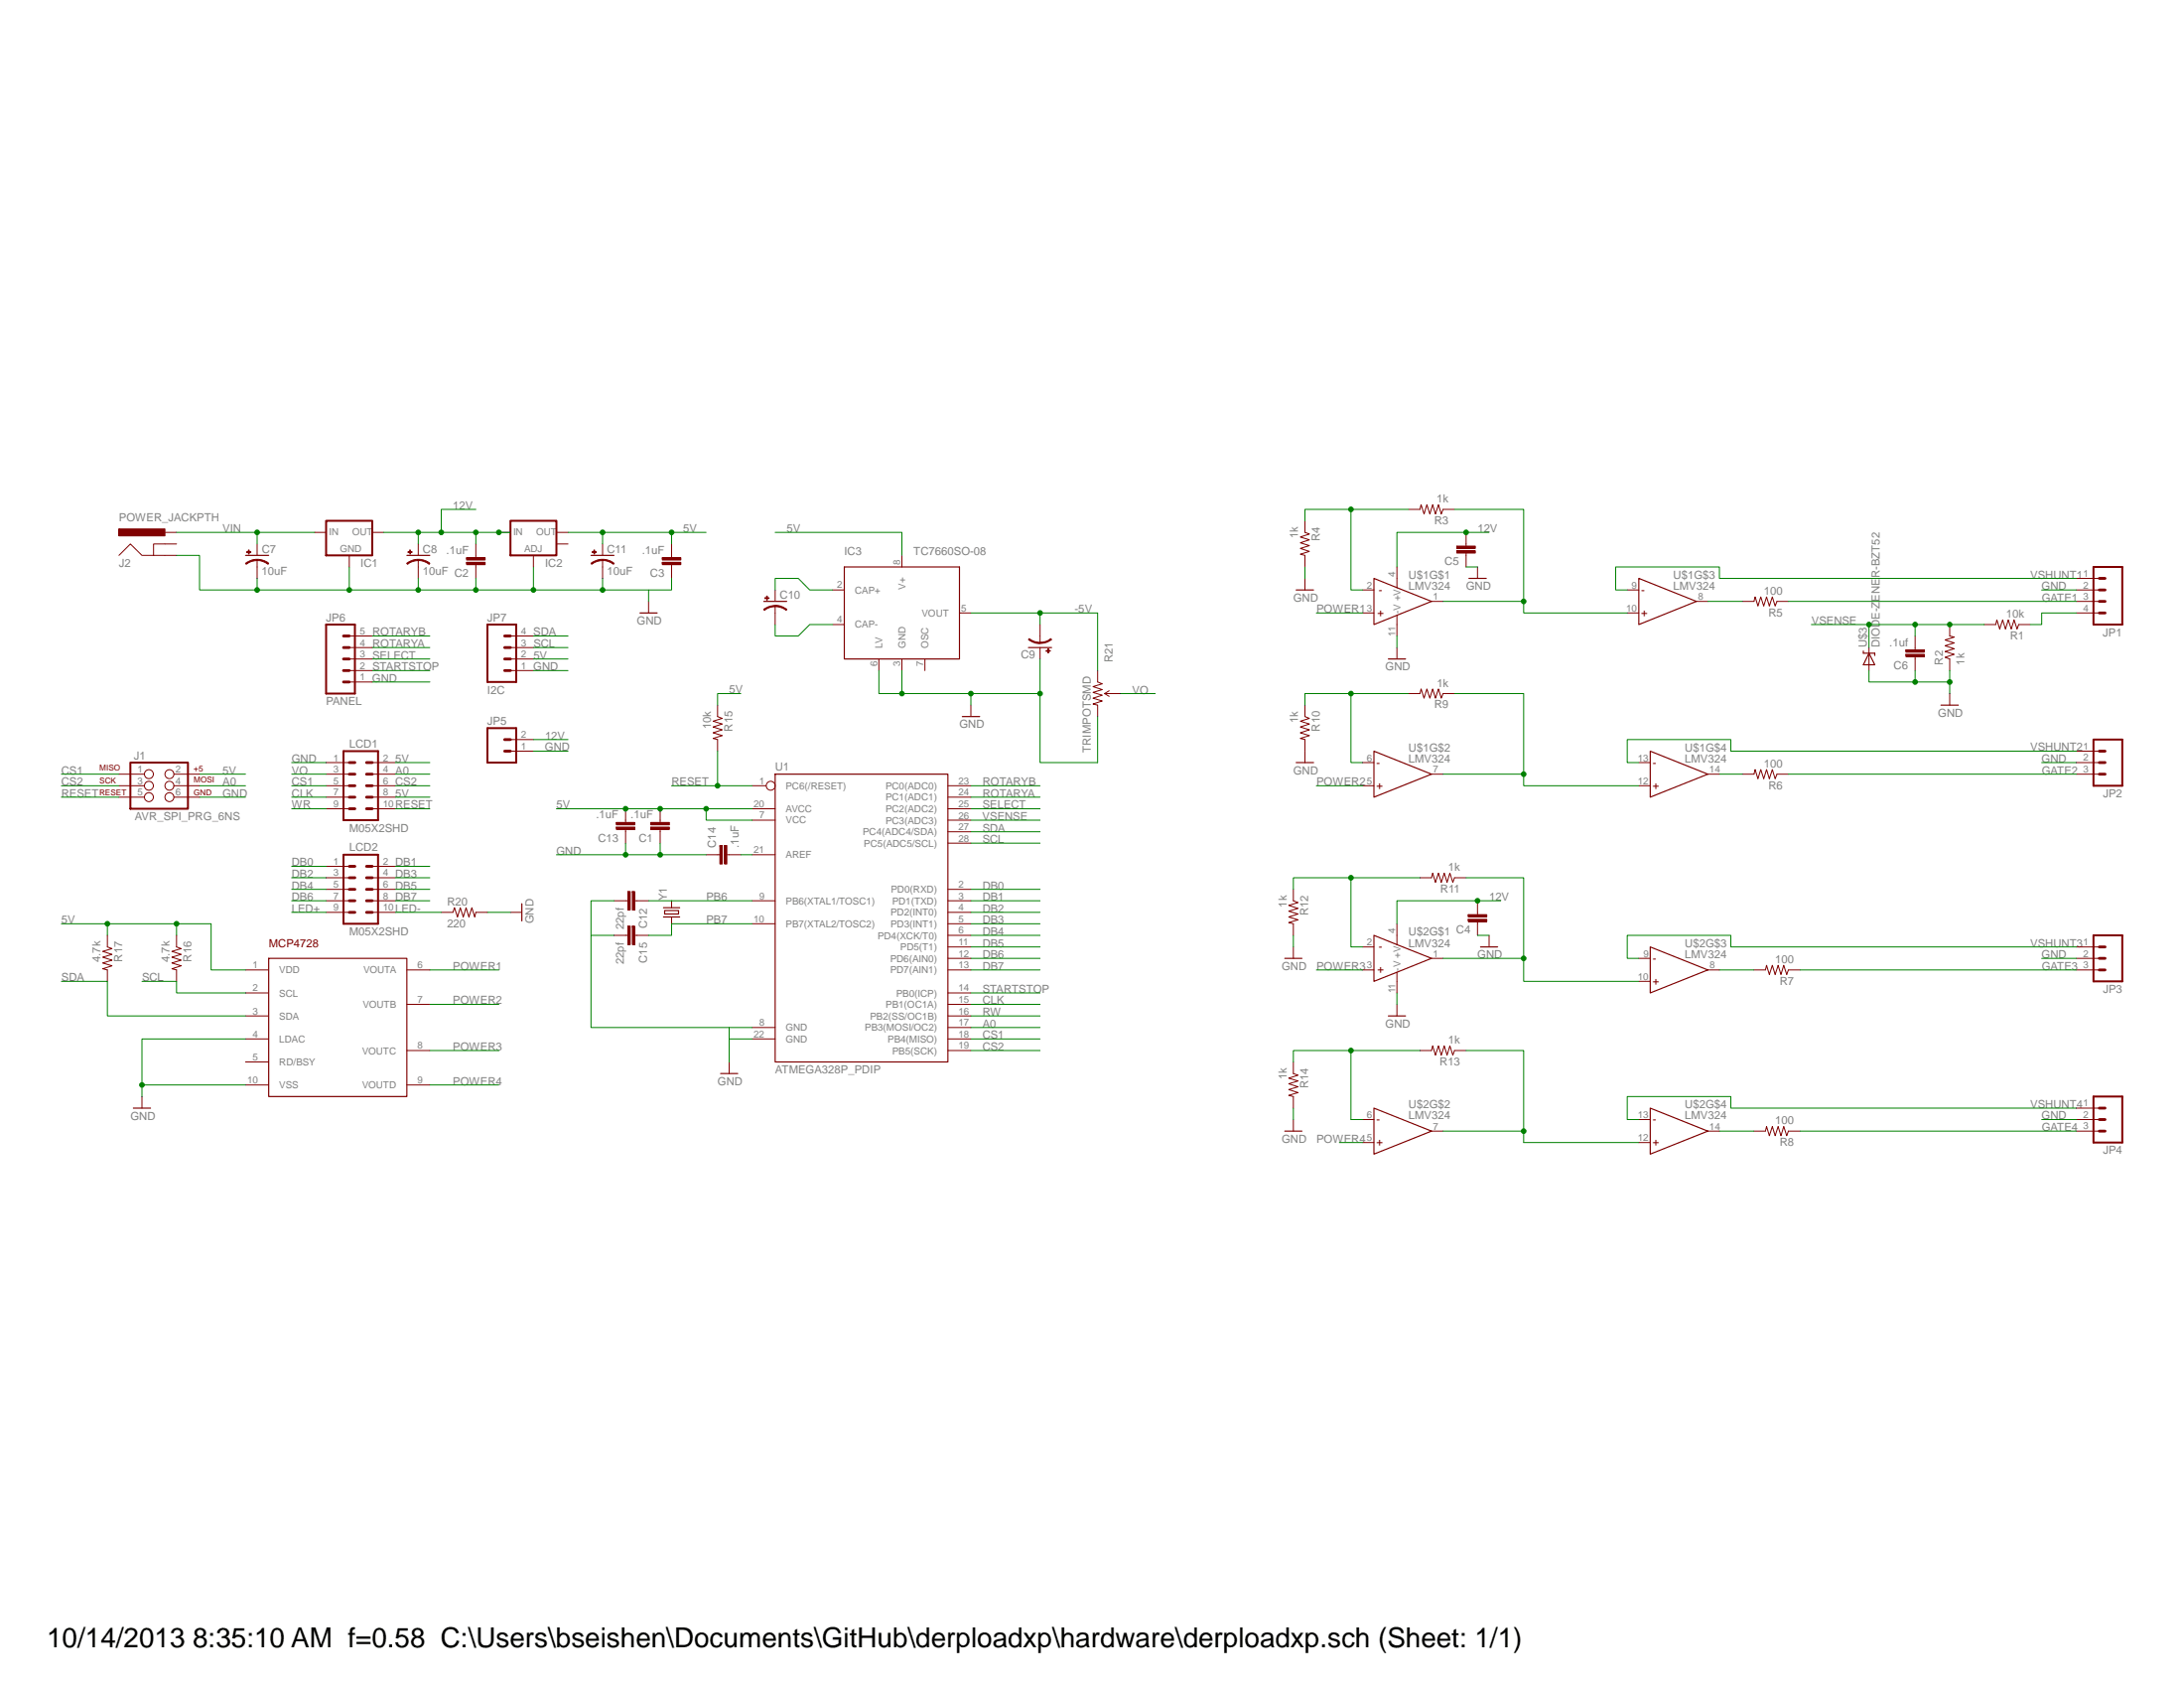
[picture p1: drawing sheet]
<svg xmlns="http://www.w3.org/2000/svg" width="279mm" height="216mm" viewBox="0 0 279 216" stroke-linecap="round" stroke-linejoin="round" font-family="sans-serif">
<path d="M175.8 74l7.3 2.9-7.3 3zM209.7 74l7.3 2.9-7.3 3zM99.2 99h22.1v36.8h-22.1zM175.8 96.1l7.3 2.9-7.3 3zM211.1 96.1l7.4 2.9-7.4 3zM175.8 119.6l7.3 3-7.3 2.9zM211.1 121.1l7.4 3-7.4 2.9zM175.8 141.7l7.3 3-7.3 2.9zM211.1 141.7l7.4 3-7.4 2.9z" fill="none" stroke="#800000" stroke-width=".15"/>
<g fill="none" stroke="#800000" stroke-width=".13">
<path d="M15.2 71l1.5-1.4 1.5 1.4h2.9M21.1 69.6h-1.5v1.4M174.3 75.5h1.5M174.3 78.4h1.5M178.7 78.7v2.6M178.7 72.5v2.7M183.1 76.9h1.5M208.2 75.5h1.5M208.2 78.4h1.5M217 76.9h1.5M15.2 99h3.3M22.2 99h3.3"/>
<path d="M41.7 99h3M41.7 97.5h3M44.7 87.2h2.9M44.7 85.8h2.9M44.7 84.3h2.9M44.7 82.8h2.9M44.7 81.3h2.9M47.6 99h3M47.6 97.5h3M174.3 97.5h1.5M183.1 99h1.5M209.7 97.5h1.4"/>
<path d="M218.5 99h1.5M265.6 99h3M265.6 96.1h3M265.6 97.5h3M15.2 100.5h3.3M15.2 102h3.3M22.2 100.5h3.3M22.2 102h3.3M41.7 115.2h3M41.7 103.4h3M41.7 116.7h3M41.7 113.7h3"/>
<path d="M41.7 102h3M41.7 100.5h3M41.7 112.3h3M41.7 110.8h3M47.6 115.2h3M47.6 103.4h3M47.6 116.7h3M47.6 113.7h3M47.6 102h3M47.6 100.5h3M47.6 112.3h3M47.6 110.8h3"/>
<path d="M96.2 118.2h3M96.2 115.2h3M96.2 104.9h3M96.2 109.3h3M96.2 103.4h3M96.2 100.5h1.8M121.3 118.2h2.9M121.3 115.2h2.9M121.3 104.9h2.9M121.3 103.4h2.9M121.3 119.6h2.9M121.3 116.7h2.9"/>
<path d="M121.3 113.7h2.9M121.3 107.8h2.9M121.3 106.4h2.9M121.3 102h2.9M121.3 100.5h2.9M174.3 100.5h1.5M178.7 118.2v2.6M209.7 100.5h1.4M96.2 131.4h3M96.2 132.9h3M121.3 134.4h2.9M121.3 131.4h2.9"/>
<path d="M121.3 132.9h2.9M121.3 129.9h2.9M121.3 128.5h2.9M121.3 127h2.9M121.3 124.1h2.9M121.3 122.6h2.9M121.3 121.1h2.9M174.3 124.1h1.5M174.3 121.1h1.5M178.7 124.4v2.6M183.1 122.6h1.5M209.7 122.6h1.4"/>
<path d="M209.7 125.5h1.4M218.5 124.1h1.5M265.6 124.1h3M265.6 122.6h3M265.6 121.1h3M174.3 143.2h1.5M174.3 146.1h1.5M183.1 144.7h1.5M209.7 143.2h1.4M209.7 146.1h1.4M218.5 144.7h1.5M265.6 141.7h3"/>
<path d="M265.6 143.2h3M265.6 144.7h3"/>
<circle cx="19" cy="99" r=".57"/>
<circle cx="21.7" cy="99" r=".57"/>
<circle cx="19" cy="100.5" r=".57"/>
<circle cx="19" cy="102" r=".57"/>
<circle cx="21.7" cy="100.5" r=".57"/>
<circle cx="21.7" cy="102" r=".57"/>
<circle cx="98.6" cy="100.5" r=".57"/>
</g>
<path d="M41.7 79.9h3.7v8.8h-3.7zM16.7 97.5h7.3v5.9h-7.3zM43.9 96.1h4.5v8.8h-4.5zM267.8 94.6h3.7v5.9h-3.7zM43.9 109.3h4.5v8.9h-4.5zM267.8 119.6h3.7v5.9h-3.7zM267.8 140.3h3.7v5.8h-3.7z" fill="none" stroke="#800000" stroke-width=".25"/>
<g fill="none" stroke="#800000" stroke-width=".36">
<path d="M43.9 84.3h.8M43.9 85.8h.8M43.9 87.2h.8M43.9 81.3h.8M43.9 82.8h.8M44.7 99h.7M44.7 97.5h.7M46.9 99h.7M46.9 97.5h.7M268.6 99h.7M268.6 97.5h.7M268.6 96.1h.7"/>
<path d="M44.7 100.5h.7M44.7 102h.7M44.7 103.4h.7M44.7 113.7h.7M44.7 115.2h.7M44.7 116.7h.7M44.7 110.8h.7M44.7 112.3h.7M46.9 100.5h.7M46.9 102h.7M46.9 103.4h.7M46.9 113.7h.7"/>
<path d="M46.9 115.2h.7M46.9 116.7h.7M46.9 110.8h.7M46.9 112.3h.7M268.6 124.1h.7M268.6 122.6h.7M268.6 121.1h.7M268.6 144.7h.7M268.6 143.2h.7M268.6 141.7h.7"/>
</g>
<path d="M15.2 67.6h5.9v.9h-5.9z" fill="#800000"/>
<g fill="none" stroke="#800000" stroke-width=".13">
<path d="M15.2 67.6h5.9v.9h-5.9zM15.2 67.6h.1M21.1 69.6h1.5M21.1 71h1.5M21.1 68.1h1.5M32.9 71.6v.9M40.3 68.1h1.4M44.7 71v1.5M47.6 68.1h1.5M59.7 71.3h2.4v.3h-2.4zM59.7 71.3h.1M59.7 71.9h2.4v.3h-2.4z"/>
<path d="M59.7 71.9h.1M60.9 69.6v1.7M60.9 72.2v1.8M63.8 68.1h1.5M68.2 71v1.5M71.2 69.6h1.5M71.2 68.1h1.5M84.7 71.3h2.4v.3h-2.4zM84.7 71.3h.1M84.7 71.9h2.4v.3h-2.4zM84.7 71.9h.1M85.9 69.6v1.7"/>
<path d="M85.9 72.2v1.8M106.5 79.9h1.5M106.5 75.5h1.5M115.4 71v1.5M122.7 78.4h1.5M186.4 69.8h2.3v.3h-2.3zM186.4 69.8h.1M186.4 70.4h2.3v.3h-2.3zM186.4 70.4h.1M187.6 68.1v1.7M187.6 70.7v1.8M249.4 79.9v1.4l.6 .2-1.2 .4 1.2 .3-1.2 .4 1.2 .4-1.2 .3 1.2 .4-1.2 .4 .6 .2v1.5"/>
<path d="M253.8 79.9h1.5l.2-.6 .3 1.2 .4-1.2 .4 1.2 .3-1.2 .4 1.2 .4-1.2 .3 1.2 .3-.6h1.4M265.6 74h3M265.6 75.5h3M265.6 76.9h3M265.6 78.4h3M112.4 84.3v1.5M115.4 84.3v1.5M118.3 84.3v1.5M239.1 82.8v3M243.8 83.1h2.4v.3h-2.4zM243.8 83.1h.1M243.8 83.7h2.4v.3h-2.4z"/>
<path d="M243.8 83.7h.1M245 81.3v1.8M245 84v1.8M83.3 105.2h2.3v.3h-2.3zM83.3 105.2h.1M83.3 105.8h2.3v.3h-2.3zM83.3 105.8h.1M84.5 103.4v1.8M84.5 106.1v1.7M187.8 117h2.4v.3h-2.4zM187.8 117h.1M187.8 117.6h2.4v.3h-2.4z"/>
<path d="M187.8 117.6h.1M189 115.2v1.8M189 117.9v1.7"/>
</g>
<path d="M41.7 66.6h5.9v4.4h-5.9zM65.3 66.6h5.9v4.4h-5.9zM267.8 72.5h3.7v7.4h-3.7z" fill="none" stroke="#800000" stroke-width=".25"/>
<path d="M59.7 71.5h2.4M59.7 72.1h2.4M84.7 71.5h2.4M84.7 72.1h2.4M186.4 70h2.3M186.4 70.6h2.3M243.8 83.3h2.4M243.8 83.8h2.4M83.3 105.3h2.3M83.3 105.9h2.3M187.8 117.1h2.4M187.8 117.7h2.4" fill="none" stroke="#800000" stroke-width=".3"/>
<path d="M268.6 76.9h.7M268.6 75.5h.7M268.6 74h.7M268.6 78.4h.7" fill="none" stroke="#800000" stroke-width=".36"/>
<path d="M31.4 71h3M108 72.5h14.7v11.8h-14.7zM238.4 83.3v.2h1.4v.3M239.1 83.5l.7 1.5h-1.4z" fill="none" stroke="#800000" stroke-width=".15"/>
<path d="M32.9 71.5a2.24 2.24 0 0 1 1.5 .6l-.1 .1a2.27 2.27 0 0 0-1.4-.5z" fill-rule="evenodd" fill="#800000"/>
<path d="M32.9 71.5a2.24 2.24 0 0 1 1.5 .6l-.1 .1a2.27 2.27 0 0 0-1.4-.5z" fill="none" stroke="#800000" stroke-width=".13"/>
<path d="M31.4 72.1l.2-.2a2.25 2.25 0 0 1 1.3-.4v.2a2.27 2.27 0 0 0-1.4 .5z" fill-rule="evenodd" fill="#800000"/>
<path d="M31.4 72.1l.2-.2a2.25 2.25 0 0 1 1.3-.4v.2a2.27 2.27 0 0 0-1.4 .5z" fill="none" stroke="#800000" stroke-width=".13"/>
<path d="M31.6 70.6h.5v.1h-.5z" fill="#800000"/>
<path d="M31.6 70.6h.5v.1h-.5zM31.6 70.6h.1" fill="none" stroke="#800000" stroke-width=".13"/>
<path d="M31.8 70.4h.1v.5h-.1z" fill="#800000"/>
<path d="M31.8 70.4h.1v.5h-.1zM31.8 70.4h.1M32.9 69.6v1.4M32.9 72.5v1.5M53.5 71.6v.9" fill="none" stroke="#800000" stroke-width=".13"/>
<path d="M52 71h3" fill="none" stroke="#800000" stroke-width=".15"/>
<path d="M53.5 71.5a2.24 2.24 0 0 1 1.5 .6l-.1 .1a2.27 2.27 0 0 0-1.4-.5z" fill-rule="evenodd" fill="#800000"/>
<path d="M53.5 71.5a2.24 2.24 0 0 1 1.5 .6l-.1 .1a2.27 2.27 0 0 0-1.4-.5z" fill="none" stroke="#800000" stroke-width=".13"/>
<path d="M52 72.1l.2-.2a2.25 2.25 0 0 1 1.3-.4v.2a2.27 2.27 0 0 0-1.4 .5z" fill-rule="evenodd" fill="#800000"/>
<path d="M52 72.1l.2-.2a2.25 2.25 0 0 1 1.3-.4v.2a2.27 2.27 0 0 0-1.4 .5z" fill="none" stroke="#800000" stroke-width=".13"/>
<path d="M52.2 70.6h.5v.1h-.5z" fill="#800000"/>
<path d="M52.2 70.6h.5v.1h-.5zM52.2 70.6h.1" fill="none" stroke="#800000" stroke-width=".13"/>
<path d="M52.4 70.4h.1v.5h-.1z" fill="#800000"/>
<path d="M52.4 70.4h.1v.5h-.1zM52.4 70.4h.1M53.5 69.6v1.4M53.5 72.5v1.5M133.1 81.3v.9" fill="none" stroke="#800000" stroke-width=".13"/>
<path d="M131.6 82.8h2.9" fill="none" stroke="#800000" stroke-width=".15"/>
<path d="M131.7 81.7a2.27 2.27 0 0 0 1.4 .5v.1a2.24 2.24 0 0 1-1.5-.5z" fill-rule="evenodd" fill="#800000"/>
<path d="M131.7 81.7a2.27 2.27 0 0 0 1.4 .5v.1a2.24 2.24 0 0 1-1.5-.5z" fill="none" stroke="#800000" stroke-width=".13"/>
<path d="M133.1 82.1a1.99 1.99 0 0 0 1.3-.4l.1 .1a2.37 2.37 0 0 1-1.4 .5z" fill-rule="evenodd" fill="#800000"/>
<path d="M133.1 82.1a1.99 1.99 0 0 0 1.3-.4l.1 .1a2.37 2.37 0 0 1-1.4 .5z" fill="none" stroke="#800000" stroke-width=".13"/>
<path d="M133.9 83.2h.5v.1h-.5z" fill="#800000"/>
<path d="M133.9 83.2h.5v.1h-.5zM133.9 83.2h.1" fill="none" stroke="#800000" stroke-width=".13"/>
<path d="M134.1 83h.1v.5h-.1z" fill="#800000"/>
<path d="M99.2 77.5v.9M133.1 79.9v1.4M133.1 82.8v1.5M134.1 83h.1v.5h-.1zM134.1 83h.1" fill="none" stroke="#800000" stroke-width=".13"/>
<path d="M97.7 76.9h2.9" fill="none" stroke="#800000" stroke-width=".15"/>
<path d="M99.2 77.4a2.25 2.25 0 0 1 1.5 .5l-.1 .2a2.39 2.39 0 0 0-1.4-.5z" fill-rule="evenodd" fill="#800000"/>
<path d="M99.2 77.4a2.25 2.25 0 0 1 1.5 .5l-.1 .2a2.39 2.39 0 0 0-1.4-.5z" fill="none" stroke="#800000" stroke-width=".13"/>
<path d="M97.7 77.9a2.37 2.37 0 0 1 1.5-.5v.2a2.09 2.09 0 0 0-1.4 .5z" fill-rule="evenodd" fill="#800000"/>
<path d="M97.7 77.9a2.37 2.37 0 0 1 1.5-.5v.2a2.09 2.09 0 0 0-1.4 .5z" fill="none" stroke="#800000" stroke-width=".13"/>
<path d="M97.9 76.5h.5h-.5z" fill="#800000"/>
<path d="M97.9 76.5h.5h-.5zM97.9 76.5h.1" fill="none" stroke="#800000" stroke-width=".13"/>
<path d="M98.1 76.2h.1v.6h-.1z" fill="#800000"/>
<path d="M77.1 71.6v.9M98.1 76.2h.1v.6h-.1zM98.1 76.2h.1M99.2 75.5v1.4M99.2 78.4v1.5" fill="none" stroke="#800000" stroke-width=".13"/>
<path d="M75.6 71h2.9" fill="none" stroke="#800000" stroke-width=".15"/>
<path d="M77.1 71.5a2.24 2.24 0 0 1 1.5 .6l-.1 .1a2.27 2.27 0 0 0-1.4-.5z" fill-rule="evenodd" fill="#800000"/>
<path d="M77.1 71.5a2.24 2.24 0 0 1 1.5 .6l-.1 .1a2.27 2.27 0 0 0-1.4-.5z" fill="none" stroke="#800000" stroke-width=".13"/>
<path d="M75.6 72.1l.2-.2a2.36 2.36 0 0 1 1.3-.4v.2a2.27 2.27 0 0 0-1.4 .5z" fill-rule="evenodd" fill="#800000"/>
<path d="M75.6 72.1l.2-.2a2.36 2.36 0 0 1 1.3-.4v.2a2.27 2.27 0 0 0-1.4 .5z" fill="none" stroke="#800000" stroke-width=".13"/>
<path d="M75.8 70.6h.5v.1h-.5z" fill="#800000"/>
<path d="M75.8 70.6h.5v.1h-.5zM75.8 70.6h.1" fill="none" stroke="#800000" stroke-width=".13"/>
<path d="M76 70.4h.1v.5h-.1z" fill="#800000"/>
<g fill="none" stroke="#800000" stroke-width=".13">
<path d="M76 70.4h.1v.5h-.1zM76 70.4h.1M77.1 69.6v1.4M77.1 72.5v1.5M83 76.9v1.5M166.9 74v1.5M166.9 66.6v1.5l.6 .2-1.2 .4 1.2 .3-1.2 .4 1.2 .4-1.2 .3 1.2 .4-1.2 .4 .6 .1v1.5M180.2 65.2h1.5l.1-.6 .4 1.1 .3-1.1 .4 1.1 .4-1.1 .3 1.1 .4-1.1 .4 1.1 .2-.5h1.5M189 72.5v1.5M222.9 76.9h1.5l.1-.6 .4 1.2 .4-1.2 .3 1.2 .4-1.2 .4 1.2 .3-1.2 .4 1.2 .2-.6h1.5M65.3 85.8h2.9M65.3 84.3h2.9"/>
<path d="M65.3 82.8h2.9M65.3 81.3h2.9M65.3 96.1h2.9M65.3 94.6h2.9M91.8 90.2v1.5l.6 .2-1.2 .3 1.2 .4-1.2 .4 1.2 .3-1.2 .4 1.2 .4-1.2 .3 .6 .2v1.5M124.2 90.2v1.5M140.4 85.8v1.4l.6 .3-1.2 .3 1.2 .4-1.2 .4 1.2 .3-1.2 .4 1.2 .4-1.2 .3 .6 .2v1.5M141.3 88.7h2.1M141.3 88.7l.6 .4M141.9 88.3l-.6 .4M166.9 90.2v1.5l.6 .2-1.2 .3 1.2 .4-1.2 .4 1.2 .3-1.2 .4 1.2 .4-1.2 .3 .6 .2v2.9M178.7 82.8v1.5"/>
<path d="M180.2 88.7h1.5l.1-.6 .4 1.2 .3-1.2 .4 1.2 .4-1.2 .3 1.2 .4-1.2 .4 1.2 .2-.6h1.5M222.9 99h1.5l.1-.6 .4 1.2 .4-1.2 .3 1.2 .4-1.2 .4 1.2 .3-1.2 .4 1.2 .2-.6h1.5M249.4 88.7v1.5M13.7 119.6v1.5l.6 .2-1.2 .4 1.2 .4-1.2 .3 1.2 .4-1.2 .4 1.2 .3-1.2 .4 .6 .2v1.4M22.6 119.6v1.5l.6 .2-1.2 .4 1.2 .4-1.2 .3 1.2 .4-1.2 .4 1.2 .3-1.2 .4 .6 .2v1.4M56.5 116.7h1.4l.2-.6 .4 1.2 .4-1.2 .4 1.2 .3-1.2 .4 1.2 .4-1.2 .3 1.2 .2-.6h1.5M65.3 116.7h1.5M78.5 115.2h1.8M78.5 119.6h1.8M78.8 105.2h2.4v.3h-2.4zM78.8 105.2h.1M78.8 105.8h2.4v.3h-2.4z"/>
<path d="M78.8 105.8h.1M80 106.1v1.7M80 103.4v1.8M80.3 114h.3v2.4h-.3zM80.3 114h.1M80.3 118.4h.3v2.4h-.3zM80.3 118.4h.1M80.9 114h.3v2.4h-.3zM80.9 114h.1M80.9 118.4h.3v2.4h-.3zM80.9 118.4h.1M81.2 115.2h1.8"/>
<path d="M81.2 119.6h1.8M85.9 115.2v.9M85.9 117.3v.9M90.3 109.3h1.8M92.1 108.1h.3v2.4h-.3zM92.1 108.1h.1M92.7 108.1h.3v2.4h-.3zM92.7 108.1h.1M93 109.3h1.8M165.5 113.7v1.5l.6 .2-1.2 .4 1.2 .4-1.2 .3 1.2 .4-1.2 .4 1.2 .3-1.2 .4 .6 .2v1.4M181.7 112.3h1.4l.2-.6 .3 1.2 .4-1.2 .4 1.2 .4-1.2 .3 1.2 .4-1.2 .4 1.2 .2-.6h1.5M190.5 119.6v1.5"/>
<path d="M31.4 124.1h3M31.4 127h3M31.4 129.9h3M31.4 132.9h3M31.4 135.8h3M31.4 138.8h3M52 124.1h3M52 134.4h3M52 138.8h3M52 128.5h3M93.3 135.8v1.5M165.5 121.1v1.5"/>
<path d="M165.5 135.8v1.5l.6 .2-1.2 .4 1.2 .4-1.2 .3 1.2 .4-1.2 .4 1.2 .3-1.2 .4 .6 .2v1.4M178.7 128.5v1.4M181.7 134.4h1.4l.2-.6 .3 1.2 .4-1.2 .4 1.2 .4-1.2 .3 1.2 .4-1.2 .4 1.2 .2-.6h1.5M224.4 124.1h1.4l.2-.6 .4 1.2 .3-1.2 .4 1.2 .4-1.2 .3 1.2 .4-1.2 .4 1.2 .2-.6h1.5M18.2 140.3v1.4M165.5 143.2v1.5M224.4 144.7h1.4l.2-.6 .4 1.2 .3-1.2 .4 1.2 .4-1.2 .3 1.2 .4-1.2 .4 1.2 .2-.6h1.5"/>
</g>
<g fill="none" stroke="#800000" stroke-width=".15">
<path d="M81.9 78.4h2.2M165.8 75.5h2.2M187.9 74h2.2M123.1 91.7h2.2M165.8 97.5h2.2M177.6 84.3h2.2M248.3 90.2h2.2M66.8 115.6v2.2M84.9 116.1h2.1M84.9 117.3h2.1M85 116.5h1.8v.4h-1.8zM34.4 122.6h17.6v17.7h-17.6z"/>
<path d="M92.2 137.3h2.2M164.4 122.6h2.2M177.6 129.9h2.2M189.4 121.1h2.2M17.1 141.7h2.2M164.4 144.7h2.2"/>
</g>
<path d="M78.8 105.3h2.4M78.8 105.9h2.4M80.5 114v2.4M80.5 118.4v2.4M81 114v2.4M81 118.4v2.4M92.2 108.1v2.4M92.8 108.1v2.4" fill="none" stroke="#800000" stroke-width=".3"/>
<path d="M62.4 79.9h3.6v7.3h-3.6zM62.4 93.1h3.6v4.4h-3.6z" fill="none" stroke="#800000" stroke-width=".25"/>
<path d="M64.6 82.8h.7M64.6 84.3h.7M64.6 85.8h.7M64.6 81.3h.7M64.6 94.6h.7M64.6 96.1h.7" fill="none" stroke="#800000" stroke-width=".36"/>
<path d="M22.6 71h2.9v4.5h60.4v-1.5M32.9 74v1.5M44.7 72.5v3M53.5 74v1.5M60.9 74v1.5M68.2 72.5v3M77.1 74v1.5M261.2 75.5h4.4M265.6 74h-45.6v-1.5h-13.3v3h1.5M261.2 97.5h4.4M261.2 122.6h4.4M261.2 143.2h4.4" fill="none" stroke="#008000" stroke-width=".13"/>
<circle cx="32.9" cy="75.5" r=".3" fill="#008000"/>
<circle cx="32.9" cy="75.5" r=".3" fill="none" stroke="#008000" stroke-width=".13"/>
<circle cx="44.7" cy="75.5" r=".3" fill="#008000"/>
<circle cx="44.7" cy="75.5" r=".3" fill="none" stroke="#008000" stroke-width=".13"/>
<circle cx="53.5" cy="75.5" r=".3" fill="#008000"/>
<circle cx="53.5" cy="75.5" r=".3" fill="none" stroke="#008000" stroke-width=".13"/>
<circle cx="60.9" cy="75.5" r=".3" fill="#008000"/>
<circle cx="60.9" cy="75.5" r=".3" fill="none" stroke="#008000" stroke-width=".13"/>
<circle cx="68.2" cy="75.5" r=".3" fill="#008000"/>
<circle cx="68.2" cy="75.5" r=".3" fill="none" stroke="#008000" stroke-width=".13"/>
<circle cx="77.1" cy="75.5" r=".3" fill="#008000"/>
<g fill="none" stroke="#008000" stroke-width=".13">
<path d="M83 75.5v1.4M112.4 85.8v2.9h3M133.1 84.3v4.4h-17.7v-2.9"/>
<circle cx="77.1" cy="75.5" r=".3"/>
</g>
<circle cx="115.4" cy="88.7" r=".3" fill="#008000"/>
<g fill="none" stroke="#008000" stroke-width=".13">
<path d="M124.2 88.7v1.5"/>
<circle cx="115.4" cy="88.7" r=".3"/>
</g>
<circle cx="124.2" cy="88.7" r=".3" fill="#008000"/>
<g fill="none" stroke="#008000" stroke-width=".13">
<path d="M133.1 88.7v8.8h7.3"/>
<circle cx="124.2" cy="88.7" r=".3"/>
</g>
<circle cx="133.1" cy="88.7" r=".3" fill="#008000"/>
<g fill="none" stroke="#008000" stroke-width=".13">
<path d="M140.4 91.7v5.8M239.1 85.8v1.4h5.9M245 85.8v1.4h4.4v-1.4M249.4 87.2v1.5"/>
<circle cx="133.1" cy="88.7" r=".3"/>
</g>
<circle cx="245" cy="87.2" r=".3" fill="#008000"/>
<circle cx="245" cy="87.2" r=".3" fill="none" stroke="#008000" stroke-width=".13"/>
<circle cx="249.4" cy="87.2" r=".3" fill="#008000"/>
<g fill="none" stroke="#008000" stroke-width=".13">
<path d="M166.9 72.5v1.5M187.6 72.5h1.4M47.6 87.2h7.4M178.7 81.3v1.5M71.2 109.3h8.8M80 107.8v1.5h4.5M84.5 107.8v1.5h5.8M165.5 119.6v1.5M189 119.6h1.5M178.7 127v1.5M165.5 141.7v1.5"/>
<circle cx="249.4" cy="87.2" r=".3"/>
</g>
<circle cx="84.5" cy="109.3" r=".3" fill="#008000"/>
<circle cx="84.5" cy="109.3" r=".3" fill="none" stroke="#008000" stroke-width=".13"/>
<circle cx="80" cy="109.3" r=".3" fill="#008000"/>
<g fill="none" stroke="#008000" stroke-width=".13">
<path d="M18.2 138.8h13.2M31.4 132.9h-13.2v7.4"/>
<circle cx="80" cy="109.3" r=".3"/>
</g>
<circle cx="18.2" cy="138.8" r=".3" fill="#008000"/>
<g fill="none" stroke="#008000" stroke-width=".13">
<path d="M231.7 79.9h13.3M239.1 79.9v2.9M253.8 79.9h-8.8v1.4M37.3 97.5h4.4M68.2 85.8h4.5M68.2 96.1h4.5M25.5 102h5.9M62.4 116.7h2.9M78.5 115.2h-2.9v4.4M78.5 119.6h-2.9v11.8h17.7M93.3 132.9v2.9M96.2 131.4h-2.9v1.5h2.9"/>
<circle cx="18.2" cy="138.8" r=".3"/>
</g>
<circle cx="249.4" cy="79.9" r=".3" fill="#008000"/>
<circle cx="249.4" cy="79.9" r=".3" fill="none" stroke="#008000" stroke-width=".13"/>
<circle cx="245" cy="79.9" r=".3" fill="#008000"/>
<circle cx="245" cy="79.9" r=".3" fill="none" stroke="#008000" stroke-width=".13"/>
<circle cx="239.1" cy="79.9" r=".3" fill="#008000"/>
<g fill="none" stroke="#008000" stroke-width=".13">
<path d="M72.7 68.1h13.2v1.5M77.1 68.1v1.5M99.2 68.1h16.2v2.9M99.2 79.9v1.4h2.9l1.5-1.4h2.9M99.2 75.5v-1.5h2.9l1.5 1.5h2.9M265.6 96.1h-44.2v-1.5h-13.2v2.9h1.5M124.2 104.9h8.9M265.6 121.1h-44.2v-1.5h-13.2v3h1.5M265.6 141.7h-44.2v-1.4h-13.2v2.9h1.5"/>
<circle cx="239.1" cy="79.9" r=".3"/>
</g>
<circle cx="77.1" cy="68.1" r=".3" fill="#008000"/>
<g fill="none" stroke="#008000" stroke-width=".13">
<path d="M85.9 68.1h4.4"/>
<circle cx="77.1" cy="68.1" r=".3"/>
</g>
<circle cx="85.9" cy="68.1" r=".3" fill="#008000"/>
<g fill="none" stroke="#008000" stroke-width=".13">
<path d="M94.8 88.7h-3v1.5M71.2 103.4h25M90.3 103.4v1.5h5.9"/>
<circle cx="85.9" cy="68.1" r=".3"/>
</g>
<circle cx="80" cy="103.4" r=".3" fill="#008000"/>
<circle cx="80" cy="103.4" r=".3" fill="none" stroke="#008000" stroke-width=".13"/>
<circle cx="84.5" cy="103.4" r=".3" fill="#008000"/>
<circle cx="84.5" cy="103.4" r=".3" fill="none" stroke="#008000" stroke-width=".13"/>
<circle cx="90.3" cy="103.4" r=".3" fill="#008000"/>
<g fill="none" stroke="#008000" stroke-width=".13">
<path d="M7.9 118.2h19.1v5.9h4.4M13.7 118.2v1.4M22.6 118.2v1.4"/>
<circle cx="90.3" cy="103.4" r=".3"/>
</g>
<circle cx="13.7" cy="118.2" r=".3" fill="#008000"/>
<circle cx="13.7" cy="118.2" r=".3" fill="none" stroke="#008000" stroke-width=".13"/>
<circle cx="22.6" cy="118.2" r=".3" fill="#008000"/>
<g fill="none" stroke="#008000" stroke-width=".13">
<path d="M124.2 78.4h8.9v1.5M133.1 78.4h7.3M25.5 99h5.9M50.6 97.5h4.4M68.2 84.3h4.5M50.6 102h4.4"/>
<circle cx="22.6" cy="118.2" r=".3"/>
</g>
<circle cx="133.1" cy="78.4" r=".3" fill="#008000"/>
<g fill="none" stroke="#008000" stroke-width=".13">
<path d="M22.6 68.1h17.7M32.9 68.1v1.5M140.4 78.4v7.4"/>
<circle cx="133.1" cy="78.4" r=".3"/>
</g>
<circle cx="32.9" cy="68.1" r=".3" fill="#008000"/>
<g fill="none" stroke="#008000" stroke-width=".13">
<path d="M49.1 68.1h16.2M53.5 68.1v1.5M60.9 68.1v1.5"/>
<circle cx="32.9" cy="68.1" r=".3"/>
</g>
<circle cx="53.5" cy="68.1" r=".3" fill="#008000"/>
<circle cx="53.5" cy="68.1" r=".3" fill="none" stroke="#008000" stroke-width=".13"/>
<circle cx="60.9" cy="68.1" r=".3" fill="#008000"/>
<g fill="none" stroke="#008000" stroke-width=".13">
<path d="M60.9 65.2h-4.4v2.9"/>
<circle cx="60.9" cy="68.1" r=".3"/>
</g>
<circle cx="56.4" cy="68.1" r=".3" fill="#008000"/>
<circle cx="56.4" cy="68.1" r=".3" fill="none" stroke="#008000" stroke-width=".13"/>
<circle cx="63.8" cy="68.1" r=".3" fill="#008000"/>
<g fill="none" stroke="#008000" stroke-width=".13">
<path d="M192 115.2h-13.3v3"/>
<circle cx="63.8" cy="68.1" r=".3"/>
</g>
<circle cx="189" cy="115.2" r=".3" fill="#008000"/>
<g fill="none" stroke="#008000" stroke-width=".13">
<path d="M190.5 68.1h-11.8v4.4"/>
<circle cx="189" cy="115.2" r=".3"/>
</g>
<circle cx="187.6" cy="68.1" r=".3" fill="#008000"/>
<g fill="none" stroke="#008000" stroke-width=".13">
<path d="M184.6 76.9h10.3v1.5h13.3M186.1 65.2h8.8v11.7M68.2 94.6h4.5"/>
<circle cx="187.6" cy="68.1" r=".3"/>
</g>
<circle cx="194.9" cy="76.9" r=".3" fill="#008000"/>
<g fill="none" stroke="#008000" stroke-width=".13">
<path d="M184.6 99h10.3v1.5h14.8M186.1 88.7h8.8v10.3"/>
<circle cx="194.9" cy="76.9" r=".3"/>
</g>
<circle cx="194.9" cy="99" r=".3" fill="#008000"/>
<g fill="none" stroke="#008000" stroke-width=".13">
<path d="M166.9 66.6v-1.4h5.9v10.3h1.5M168.4 78.4h5.9M172.8 65.2h7.4M218.5 76.9h4.4M228.8 76.9h36.8M265.6 78.4h-4.4v1.5h-1.5M220 99h2.9M228.8 99h36.8M55 124.1h8.8M220 124.1h4.4M230.3 124.1h35.3M230.3 144.7h35.3"/>
<circle cx="194.9" cy="99" r=".3"/>
</g>
<circle cx="172.8" cy="65.2" r=".3" fill="#008000"/>
<g fill="none" stroke="#008000" stroke-width=".13">
<path d="M172.8 88.7v8.8h1.5M180.2 88.7h-13.3v1.5"/>
<circle cx="172.8" cy="65.2" r=".3"/>
</g>
<circle cx="172.8" cy="88.7" r=".3" fill="#008000"/>
<g fill="none" stroke="#008000" stroke-width=".13">
<path d="M168.4 100.5h5.9M172.8 112.3v8.8h1.5M181.7 112.3h-16.2v1.4M55 128.5h8.8"/>
<circle cx="172.8" cy="88.7" r=".3"/>
</g>
<circle cx="172.8" cy="112.3" r=".3" fill="#008000"/>
<g fill="none" stroke="#008000" stroke-width=".13">
<path d="M172.8 134.4v8.8M181.7 134.4h-16.2v1.4"/>
<circle cx="172.8" cy="112.3" r=".3"/>
</g>
<circle cx="172.8" cy="134.4" r=".3" fill="#008000"/>
<g fill="none" stroke="#008000" stroke-width=".13">
<path d="M187.6 134.4h7.3v11.7h14.8M172.8 143.2h1.5M184.6 144.7h10.3"/>
<circle cx="172.8" cy="134.4" r=".3"/>
</g>
<circle cx="194.9" cy="144.7" r=".3" fill="#008000"/>
<g fill="none" stroke="#008000" stroke-width=".13">
<path d="M187.6 112.3h7.3v13.2h14.8M184.6 122.6h10.3"/>
<circle cx="194.9" cy="144.7" r=".3"/>
</g>
<circle cx="194.9" cy="122.6" r=".3" fill="#008000"/>
<g fill="none" stroke="#008000" stroke-width=".13">
<path d="M91.8 96.1v4.4h4.4M85.9 100.5h5.9M55 138.8h8.8M55 134.4h8.8M168.4 124.1h5.9M171.3 146.1h3"/>
<circle cx="194.9" cy="122.6" r=".3"/>
</g>
<circle cx="91.8" cy="100.5" r=".3" fill="#008000"/>
<g fill="none" stroke="#008000" stroke-width=".13">
<path d="M7.9 99h7.3M37.3 99h4.4M47.6 81.3h7.4M47.6 82.8h7.4M47.6 84.3h7.4M47.6 85.8h7.4M50.6 99h4.4M68.2 81.3h4.5M68.2 82.8h4.5M143.4 88.7h4.4M7.9 102h7.3M7.9 100.5h7.3"/>
<path d="M25.5 100.5h5.9M37.3 103.4h4.4M37.3 100.5h4.4M37.3 115.2h4.4M37.3 113.7h4.4M37.3 112.3h4.4M37.3 110.8h4.4M37.3 102h4.4M37.3 116.7h4.4M50.6 103.4h4.4M50.6 116.7h5.9M50.6 115.2h4.4"/>
<path d="M50.6 113.7h4.4M50.6 112.3h4.4M50.6 110.8h4.4M50.6 100.5h4.4M83 115.2h13.2M94.8 109.3h1.4M96.2 118.2h-10.3v1.4h-2.9M124.2 102h8.9M124.2 103.4h8.9M124.2 100.5h8.9M124.2 107.8h8.9M124.2 106.4h8.9"/>
<path d="M124.2 116.7h8.9M124.2 115.2h8.9M124.2 119.6h8.9M124.2 113.7h8.9M124.2 118.2h8.9M7.9 125.5h5.8v4.4h17.7M18.2 125.5h4.4v1.5h8.8M124.2 127h8.9M124.2 124.1h8.9M124.2 122.6h8.9M124.2 121.1h8.9M124.2 132.9h8.9"/>
<path d="M124.2 128.5h8.9M124.2 131.4h8.9M124.2 134.4h8.9M124.2 129.9h8.9M220 144.7h4.4"/>
<circle cx="91.8" cy="100.5" r=".3"/>
</g>
<text font-size="3.5" x="6" y="210.7">10/14/2013 8:35:10 AM f=0.58 C:\Users\bseishen\Documents\GitHub\derploadxp\hardware\derploadxp.sch (Sheet: 1/1)</text>
<g font-size="1.4" fill="#808080">
<text x="57.9" y="65.2">12V</text>
<text x="183.8" y="64.3">1k</text>
<text x="15.2" y="66.6">POWER_JACKPTH</text>
<text x="28.5" y="68.1">VIN</text>
<text x="33.5" y="70.7">C7</text>
<text x="54.1" y="70.7">C8</text>
<text x="57.1" y="70.8">.1uF</text>
<text x="77.7" y="70.7">C11</text>
<text x="82.1" y="70.8">.1uF</text>
<text x="87.4" y="68.1">5V</text>
<text x="100.6" y="68.1">5V</text>
<text x="108" y="71">IC3</text>
<text x="116.9" y="71">TC7660SO-08</text>
<text x="166.1" y="68.9" transform="rotate(-90 166.1 68.9)">1k</text>
<text x="168.8" y="69.2" transform="rotate(-90 168.8 69.2)">R4</text>
<text x="183.5" y="67.1">R3</text>
<text x="189" y="68.1">12V</text>
<text x="15.2" y="72.5">J2</text>
<text x="33.5" y="73.5">10uF</text>
<text x="46.1" y="72.5">IC1</text>
<text x="54.1" y="73.5">10uF C2</text>
<text x="69.7" y="72.5">IC2</text>
<text x="77.7" y="73.5">10uF</text>
<text x="83.2" y="73.8">C3</text>
<text x="99.8" y="76.6">C10</text>
<text x="165.5" y="76.9">GND</text>
<text x="180.2" y="75.5">LMV324</text>
<text x="180.2" y="74">U$1G$1</text>
<text x="184.8" y="72.3">C5</text>
<text x="187.6" y="75.5">GND</text>
<text x="214.1" y="75.5">LMV324</text>
<text x="214.1" y="74">U$1G$3</text>
<text x="225.7" y="76.1">100</text>
<text x="259.7" y="74">VSHUNT1</text>
<text x="261.2" y="75.5">GND</text>
<text x="261.2" y="76.9">GATE1</text>
<text x="41.7" y="79.4">JP6</text>
<text x="47.6" y="81.3">ROTARYB</text>
<text x="47.6" y="82.8">ROTARYA</text>
<text x="62.4" y="79.4">JP7</text>
<text x="68.2" y="81.3">SDA</text>
<text x="68.2" y="82.8">SCL</text>
<text x="81.5" y="79.9">GND</text>
<text x="137.5" y="78.4">-5V</text>
<text x="168.4" y="78.4">POWER1</text>
<text x="226.2" y="78.8">R5</text>
<text x="231.8" y="79.9">VSENSE</text>
<text x="238.8" y="82.8" transform="rotate(-90 238.8 82.8)">U$3</text>
<text x="240.5" y="82.8" transform="rotate(-90 240.5 82.8)">DIODE-ZENER-BZT52</text>
<text x="241.7" y="82.6">.1uf</text>
<text x="256.7" y="79">10k</text>
<text x="257.2" y="81.8">R1</text>
<text x="269" y="81.3">JP1</text>
<text x="47.6" y="87.2">GND</text>
<text x="47.6" y="84.3">SELECT</text>
<text x="47.6" y="85.8">STARTSTOP</text>
<text x="62.4" y="88.7">I2C</text>
<text x="68.2" y="85.8">GND</text>
<text x="68.2" y="84.3">5V</text>
<text x="93.3" y="88.7">5V</text>
<text x="130.6" y="84.2">C9</text>
<text x="142.3" y="84.7" transform="rotate(-90 142.3 84.7)">R21</text>
<text x="144.8" y="88.7">VO</text>
<text x="177.2" y="85.8">GND</text>
<text x="183.8" y="87.8">1k</text>
<text x="242.3" y="85.6">C6</text>
<text x="248.6" y="85" transform="rotate(-90 248.6 85)">R2</text>
<text x="251.3" y="85" transform="rotate(-90 251.3 85)">1k</text>
<text x="41.7" y="90.2">PANEL</text>
<text x="44.7" y="95.6">LCD1</text>
<text x="62.4" y="92.7">JP5</text>
<text x="69.7" y="94.6">12V</text>
<text x="90.9" y="93.2" transform="rotate(-90 90.9 93.2)">10k</text>
<text x="93.7" y="93.6" transform="rotate(-90 93.7 93.6)">R15</text>
<text x="122.7" y="93.1">GND</text>
<text x="166.1" y="92.4" transform="rotate(-90 166.1 92.4)">1k</text>
<text x="168.8" y="93.6" transform="rotate(-90 168.8 93.6)">R10</text>
<text x="183.5" y="90.6">R9</text>
<text x="247.9" y="91.7">GND</text>
<text x="7.9" y="99">CS1</text>
<text x="7.9" y="102">RESET</text>
<text x="7.9" y="100.5">CS2</text>
<text x="17.1" y="97.1">J1</text>
<text x="28.5" y="102">GND</text>
<text x="28.5" y="99">5V</text>
<text x="28.5" y="100.5">A0</text>
<text x="37.3" y="97.5">GND</text>
<text x="37.3" y="100.5">CS1</text>
<text x="37.3" y="102">CLK</text>
<text x="37.3" y="99">VO</text>
<text x="50.6" y="97.5">5V</text>
<text x="50.6" y="102">5V</text>
<text x="50.6" y="99">A0</text>
<text x="50.6" y="100.5">CS2</text>
<text x="69.7" y="96.1">GND</text>
<text x="85.9" y="100.5">RESET</text>
<text x="99.2" y="98.6">U1</text>
<text x="125.7" y="100.5">ROTARYB</text>
<text x="125.7" y="102">ROTARYA</text>
<text x="139.6" y="96.2" transform="rotate(-90 139.6 96.2)">TRIMPOTSMD</text>
<text x="165.5" y="99">GND</text>
<text x="168.4" y="100.5">POWER2</text>
<text x="180.2" y="97.5">LMV324</text>
<text x="180.2" y="96.1">U$1G$2</text>
<text x="215.5" y="97.5">LMV324</text>
<text x="215.5" y="96.1">U$1G$4</text>
<text x="225.7" y="98.1">100</text>
<text x="226.2" y="100.9">R6</text>
<text x="259.7" y="96.1">VSHUNT2</text>
<text x="261.2" y="97.5">GND</text>
<text x="261.2" y="99">GATE2</text>
<text x="269" y="102">JP2</text>
<text x="17.3" y="104.9">AVR_SPI_PRG_6NS</text>
<text x="37.3" y="103.4">WR</text>
<text x="44.7" y="106.4">M05X2SHD</text>
<text x="50.6" y="103.4">RESET</text>
<text x="71.2" y="103.4">5V</text>
<text x="76.2" y="104.7">.1uF</text>
<text x="76.5" y="107.6">C13</text>
<text x="80.7" y="104.7">.1uF</text>
<text x="81.7" y="107.6">C1</text>
<text x="125.7" y="104.9">VSENSE</text>
<text x="125.7" y="106.4">SDA</text>
<text x="125.7" y="107.8">SCL</text>
<text x="125.7" y="103.4">SELECT</text>
<text x="37.3" y="113.7">DB4</text>
<text x="37.3" y="112.3">DB2</text>
<text x="37.3" y="110.8">DB0</text>
<text x="44.7" y="108.9">LCD2</text>
<text x="50.6" y="113.7">DB5</text>
<text x="50.6" y="112.3">DB3</text>
<text x="50.6" y="110.8">DB1</text>
<text x="71.2" y="109.3">GND</text>
<text x="91.6" y="108.4" transform="rotate(-90 91.6 108.4)">C14</text>
<text x="94.5" y="108.4" transform="rotate(-90 94.5 108.4)">.1uF</text>
<text x="125.7" y="113.7">DB0</text>
<text x="185.3" y="111.4">1k</text>
<text x="7.9" y="118.2">5V</text>
<text x="37.3" y="116.7">LED+</text>
<text x="37.3" y="115.2">DB6</text>
<text x="44.7" y="119.6">M05X2SHD</text>
<text x="50.6" y="115.2">DB7</text>
<text x="50.6" y="116.7">LED-</text>
<text x="57.2" y="115.8">R20</text>
<text x="57.2" y="118.6">220</text>
<text x="68.2" y="118.2" transform="rotate(-90 68.2 118.2)">GND</text>
<text x="79.8" y="118.9" transform="rotate(-90 79.8 118.9)">22pf</text>
<text x="82.8" y="118.7" transform="rotate(-90 82.8 118.7)">C12</text>
<text x="85.3" y="115.2" transform="rotate(-90 85.3 115.2)">Y1</text>
<text x="90.3" y="115.2">PB6</text>
<text x="90.3" y="118.2">PB7</text>
<text x="125.7" y="119.6">DB4</text>
<text x="125.7" y="116.7">DB2</text>
<text x="125.7" y="118.2">DB3</text>
<text x="125.7" y="115.2">DB1</text>
<text x="164.6" y="116" transform="rotate(-90 164.6 116)">1k</text>
<text x="167.4" y="117.1" transform="rotate(-90 167.4 117.1)">R12</text>
<text x="180.2" y="119.6">U$2G$1 C4</text>
<text x="184.3" y="114.2">R11</text>
<text x="190.5" y="115.2">12V</text>
<text x="7.9" y="125.5">SDA</text>
<text x="12.9" y="123.1" transform="rotate(-90 12.9 123.1)">4.7k</text>
<text x="15.6" y="123" transform="rotate(-90 15.6 123)">R17</text>
<text x="18.2" y="125.5">SCL</text>
<text x="21.7" y="123.1" transform="rotate(-90 21.7 123.1)">4.7k</text>
<text x="24.5" y="123" transform="rotate(-90 24.5 123)">R16</text>
<text x="57.9" y="124.1">POWER1</text>
<text x="79.8" y="123.3" transform="rotate(-90 79.8 123.3)">22pf</text>
<text x="82.8" y="123.2" transform="rotate(-90 82.8 123.2)">C15</text>
<text x="125.7" y="124.1">DB7</text>
<text x="125.7" y="121.1">DB5</text>
<text x="125.7" y="122.6">DB6</text>
<text x="164" y="124.1">GND</text>
<text x="168.4" y="124.1">POWER3</text>
<text x="180.2" y="121.1">LMV324</text>
<text x="189" y="122.6">GND</text>
<text x="215.5" y="122.6">LMV324</text>
<text x="215.5" y="121.1">U$2G$3</text>
<text x="227.1" y="123.2">100</text>
<text x="227.7" y="126">R7</text>
<text x="259.7" y="121.1">VSHUNT3</text>
<text x="261.2" y="122.6">GND</text>
<text x="261.2" y="124.1">GATE3</text>
<text x="57.9" y="128.5">POWER2</text>
<text x="125.7" y="128.5">CLK</text>
<text x="125.7" y="129.9">RW</text>
<text x="125.7" y="131.4">A0</text>
<text x="125.7" y="127">STARTSTOP</text>
<text x="177.2" y="131.4">GND</text>
<text x="269" y="127">JP3</text>
<text x="57.9" y="134.4">POWER3</text>
<text x="99.2" y="137.3">ATMEGA328P_PDIP</text>
<text x="125.7" y="132.9">CS1</text>
<text x="125.7" y="134.4">CS2</text>
<text x="184.2" y="136.3">R13</text>
<text x="185.3" y="133.5">1k</text>
<text x="16.7" y="143.2">GND</text>
<text x="57.9" y="138.8">POWER4</text>
<text x="91.8" y="138.8">GND</text>
<text x="164.6" y="138.1" transform="rotate(-90 164.6 138.1)">1k</text>
<text x="167.4" y="139.2" transform="rotate(-90 167.4 139.2)">R14</text>
<text x="180.2" y="143.2">LMV324</text>
<text x="180.2" y="141.7">U$2G$2</text>
<text x="215.5" y="143.2">LMV324</text>
<text x="215.5" y="141.7">U$2G$4</text>
<text x="227.1" y="143.8">100</text>
<text x="259.7" y="141.7">VSHUNT4</text>
<text x="261.2" y="143.2">GND</text>
<text x="164" y="146.1">GND</text>
<text x="168.4" y="146.1">POWER4</text>
<text x="227.7" y="146.6">R8</text>
<text x="261.2" y="144.7">GATE4</text>
<text x="269" y="147.6">JP4</text>
</g>
<g font-size="1.4" fill="#800000">
<text x="176.4" y="75.9">-</text>
<text x="210" y="75.9">-</text>
<text x="176.2" y="78.8">+</text>
<text x="210" y="78.8">+</text>
<text x="176.1" y="98">-</text>
<text x="176.1" y="100.9">+</text>
<text x="211.4" y="98">-</text>
<text x="211.4" y="100.9">+</text>
<text x="34.4" y="121.1">MCP4728</text>
<text x="176.2" y="124.5">+</text>
<text x="176.4" y="121.5">-</text>
<text x="211.4" y="123">-</text>
<text x="211.4" y="126">+</text>
<text x="176.1" y="143.6">-</text>
<text x="211.4" y="143.6">-</text>
<text x="176.1" y="146.6">+</text>
<text x="211.4" y="146.6">+</text>
</g>
<g font-size="1.2" fill="#808080">
<text x="42.1" y="68.5">IN</text>
<text x="43.5" y="70.6">GND</text>
<text x="45" y="68.5">OUT</text>
<text x="65.7" y="68.5">IN</text>
<text x="67.1" y="70.6">ADJ</text>
<text x="68.6" y="68.5">OUT</text>
<text x="107.1" y="75.2">2</text>
<text x="109.4" y="75.9">CAP+</text>
<text x="115.2" y="72.3" transform="rotate(-90 115.2 72.3)">8</text>
<text x="115.8" y="75.4" transform="rotate(-90 115.8 75.4)">V+</text>
<text x="174.9" y="75.2">2</text>
<text x="178.5" y="73.8" transform="rotate(-90 178.5 73.8)">4</text>
<text x="183.3" y="76.7">1</text>
<text x="208.7" y="75.2">9</text>
<text x="217.2" y="76.7">8</text>
<text x="266.5" y="73.8">1</text>
<text x="266.5" y="75.2">2</text>
<text x="266.5" y="76.7">3</text>
<text x="46" y="82.6">4</text>
<text x="46" y="81.1">5</text>
<text x="66.7" y="82.6">3</text>
<text x="66.7" y="81.1">4</text>
<text x="107.1" y="79.7">4</text>
<text x="109.4" y="80.3">CAP-</text>
<text x="112.9" y="82.9" transform="rotate(-90 112.9 82.9)">LV</text>
<text x="115.8" y="82.9" transform="rotate(-90 115.8 82.9)">GND</text>
<text x="117.9" y="78.8">VOUT</text>
<text x="118.8" y="82.9" transform="rotate(-90 118.8 82.9)">OSC</text>
<text x="123" y="78.2">5</text>
<text x="174.9" y="78.2">3</text>
<text x="178.5" y="81.4" transform="rotate(-90 178.5 81.4)">11</text>
<text x="179.2" y="78.5" transform="rotate(-90 179.2 78.5)">-V +V</text>
<text x="208" y="78.2">10</text>
<text x="266.5" y="78.2">4</text>
<text x="46" y="87">1</text>
<text x="46" y="85.6">2</text>
<text x="46" y="84.1">3</text>
<text x="66.7" y="85.6">1</text>
<text x="66.7" y="84.1">2</text>
<text x="112.2" y="85.2" transform="rotate(-90 112.2 85.2)">6</text>
<text x="115.2" y="85.2" transform="rotate(-90 115.2 85.2)">3</text>
<text x="118.1" y="85.2" transform="rotate(-90 118.1 85.2)">7</text>
<text x="66.7" y="95.9">1</text>
<text x="66.7" y="94.4">2</text>
<text x="266.5" y="95.9">1</text>
<text x="17.6" y="98.8">1</text>
<text x="17.6" y="100.3">3</text>
<text x="17.6" y="101.7">5</text>
<text x="22.5" y="98.8">2</text>
<text x="22.5" y="100.3">4</text>
<text x="22.5" y="101.7">6</text>
<text x="42.6" y="101.7">7</text>
<text x="42.6" y="100.3">5</text>
<text x="42.6" y="98.8">3</text>
<text x="42.6" y="97.3">1</text>
<text x="49" y="101.7">8</text>
<text x="49" y="100.3">6</text>
<text x="49" y="98.8">4</text>
<text x="49" y="97.3">2</text>
<text x="97.1" y="100.3">1</text>
<text x="100.5" y="100.9">PC6(/RESET)</text>
<text x="113.3" y="100.9">PC0(ADC0)</text>
<text x="122.6" y="101.7">24</text>
<text x="122.6" y="100.3">23</text>
<text x="174.9" y="97.3">6</text>
<text x="174.9" y="100.3">5</text>
<text x="183.3" y="98.8">7</text>
<text x="209.5" y="97.3">13</text>
<text x="209.5" y="100.3">12</text>
<text x="218.7" y="98.8">14</text>
<text x="266.5" y="97.3">2</text>
<text x="266.5" y="98.8">3</text>
<text x="42.6" y="103.2">9</text>
<text x="49" y="103.2">10</text>
<text x="96.4" y="103.2">20</text>
<text x="97.1" y="104.7">7</text>
<text x="100.5" y="105.3">VCC</text>
<text x="100.5" y="103.9">AVCC</text>
<text x="110.4" y="106.8">PC4(ADC4/SDA)</text>
<text x="113.3" y="105.3">PC3(ADC3)</text>
<text x="113.3" y="103.9">PC2(ADC2)</text>
<text x="113.3" y="102.4">PC1(ADC1)</text>
<text x="122.6" y="107.7">28</text>
<text x="122.6" y="106.2">27</text>
<text x="122.6" y="104.7">26</text>
<text x="122.6" y="103.2">25</text>
<text x="42.6" y="113.5">5</text>
<text x="42.6" y="112.1">3</text>
<text x="42.6" y="110.6">1</text>
<text x="49" y="113.5">6</text>
<text x="49" y="112.1">4</text>
<text x="49" y="110.6">2</text>
<text x="96.4" y="109.1">21</text>
<text x="100.5" y="109.8">AREF</text>
<text x="110.5" y="108.3">PC5(ADC5/SCL)</text>
<text x="122.6" y="113.5">2</text>
<text x="42.6" y="116.5">9</text>
<text x="42.6" y="115">7</text>
<text x="49" y="116.5">10</text>
<text x="49" y="115">8</text>
<text x="96.4" y="118">10</text>
<text x="97.1" y="115">9</text>
<text x="100.5" y="118.6">PB7(XTAL2/TOSC2)</text>
<text x="100.5" y="115.7">PB6(XTAL1/TOSC1)</text>
<text x="113.9" y="118.6">PD3(INT1)</text>
<text x="113.9" y="117.1">PD2(INT0)</text>
<text x="114" y="114.2">PD0(RXD)</text>
<text x="114.1" y="115.7">PD1(TXD)</text>
<text x="122.6" y="119.4">6</text>
<text x="122.6" y="118">5</text>
<text x="122.6" y="116.5">4</text>
<text x="122.6" y="115">3</text>
<text x="178.5" y="119.4" transform="rotate(-90 178.5 119.4)">4</text>
<text x="32.3" y="123.8">1</text>
<text x="35.7" y="124.5">VDD</text>
<text x="46.5" y="124.5">VOUTA</text>
<text x="53.4" y="123.8">6</text>
<text x="112.3" y="120.1">PD4(XCK/T0)</text>
<text x="113.9" y="124.5">PD7(AIN1)</text>
<text x="113.9" y="123">PD6(AIN0)</text>
<text x="115.2" y="121.6">PD5(T1)</text>
<text x="122.6" y="123.8">13</text>
<text x="122.6" y="122.4">12</text>
<text x="122.6" y="120.9">11</text>
<text x="174.9" y="120.9">2</text>
<text x="174.9" y="123.8">3</text>
<text x="179.2" y="124.2" transform="rotate(-90 179.2 124.2)">-V +V</text>
<text x="183.3" y="122.4">1</text>
<text x="209.5" y="125.3">10</text>
<text x="210.2" y="122.4">9</text>
<text x="218.7" y="123.8">8</text>
<text x="266.5" y="120.9">1</text>
<text x="266.5" y="122.4">2</text>
<text x="266.5" y="123.8">3</text>
<text x="32.3" y="126.8">2</text>
<text x="32.3" y="129.7">3</text>
<text x="35.7" y="127.4">SCL</text>
<text x="35.7" y="130.4">SDA</text>
<text x="46.4" y="128.9">VOUTB</text>
<text x="53.4" y="128.3">7</text>
<text x="97.1" y="131.2">8</text>
<text x="100.5" y="131.8">GND</text>
<text x="110.6" y="131.9">PB3(MOSI/OC2)</text>
<text x="111.3" y="130.4">PB2(SS/OC1B)</text>
<text x="113.3" y="128.9">PB1(OC1A)</text>
<text x="114.7" y="127.4">PB0(ICP)</text>
<text x="122.6" y="131.2">17</text>
<text x="122.6" y="129.7">16</text>
<text x="122.6" y="128.3">15</text>
<text x="122.6" y="126.8">14</text>
<text x="178.5" y="127" transform="rotate(-90 178.5 127)">11</text>
<text x="32.3" y="132.7">4</text>
<text x="32.3" y="135.6">5</text>
<text x="35.7" y="133.3">LDAC</text>
<text x="35.7" y="136.3">RD/BSY</text>
<text x="46.3" y="134.8">VOUTC</text>
<text x="53.4" y="134.2">8</text>
<text x="96.4" y="132.7">22</text>
<text x="100.5" y="133.3">GND</text>
<text x="113.6" y="133.3">PB4(MISO)</text>
<text x="114.2" y="134.8">PB5(SCK)</text>
<text x="122.6" y="132.7">18</text>
<text x="122.6" y="134.2">19</text>
<text x="31.6" y="138.6">10</text>
<text x="35.7" y="139.2">VSS</text>
<text x="46.3" y="139.2">VOUTD</text>
<text x="53.4" y="138.6">9</text>
<text x="174.9" y="143">6</text>
<text x="209.5" y="143">13</text>
<text x="266.5" y="141.5">1</text>
<text x="266.5" y="143">2</text>
<text x="174.9" y="145.9">5</text>
<text x="183.3" y="144.5">7</text>
<text x="209.5" y="145.9">12</text>
<text x="218.7" y="144.5">14</text>
<text x="266.5" y="144.5">3</text>
</g>
<g font-size="1" fill="#800000">
<text x="12.7" y="101.7">RESET</text>
<text x="12.7" y="100.2">SCK</text>
<text x="12.7" y="98.6">MISO</text>
<text x="24.8" y="100.1">MOSI</text>
<text x="24.8" y="98.7">+5</text>
<text x="24.8" y="101.7">GND</text>
</g>
</svg>
